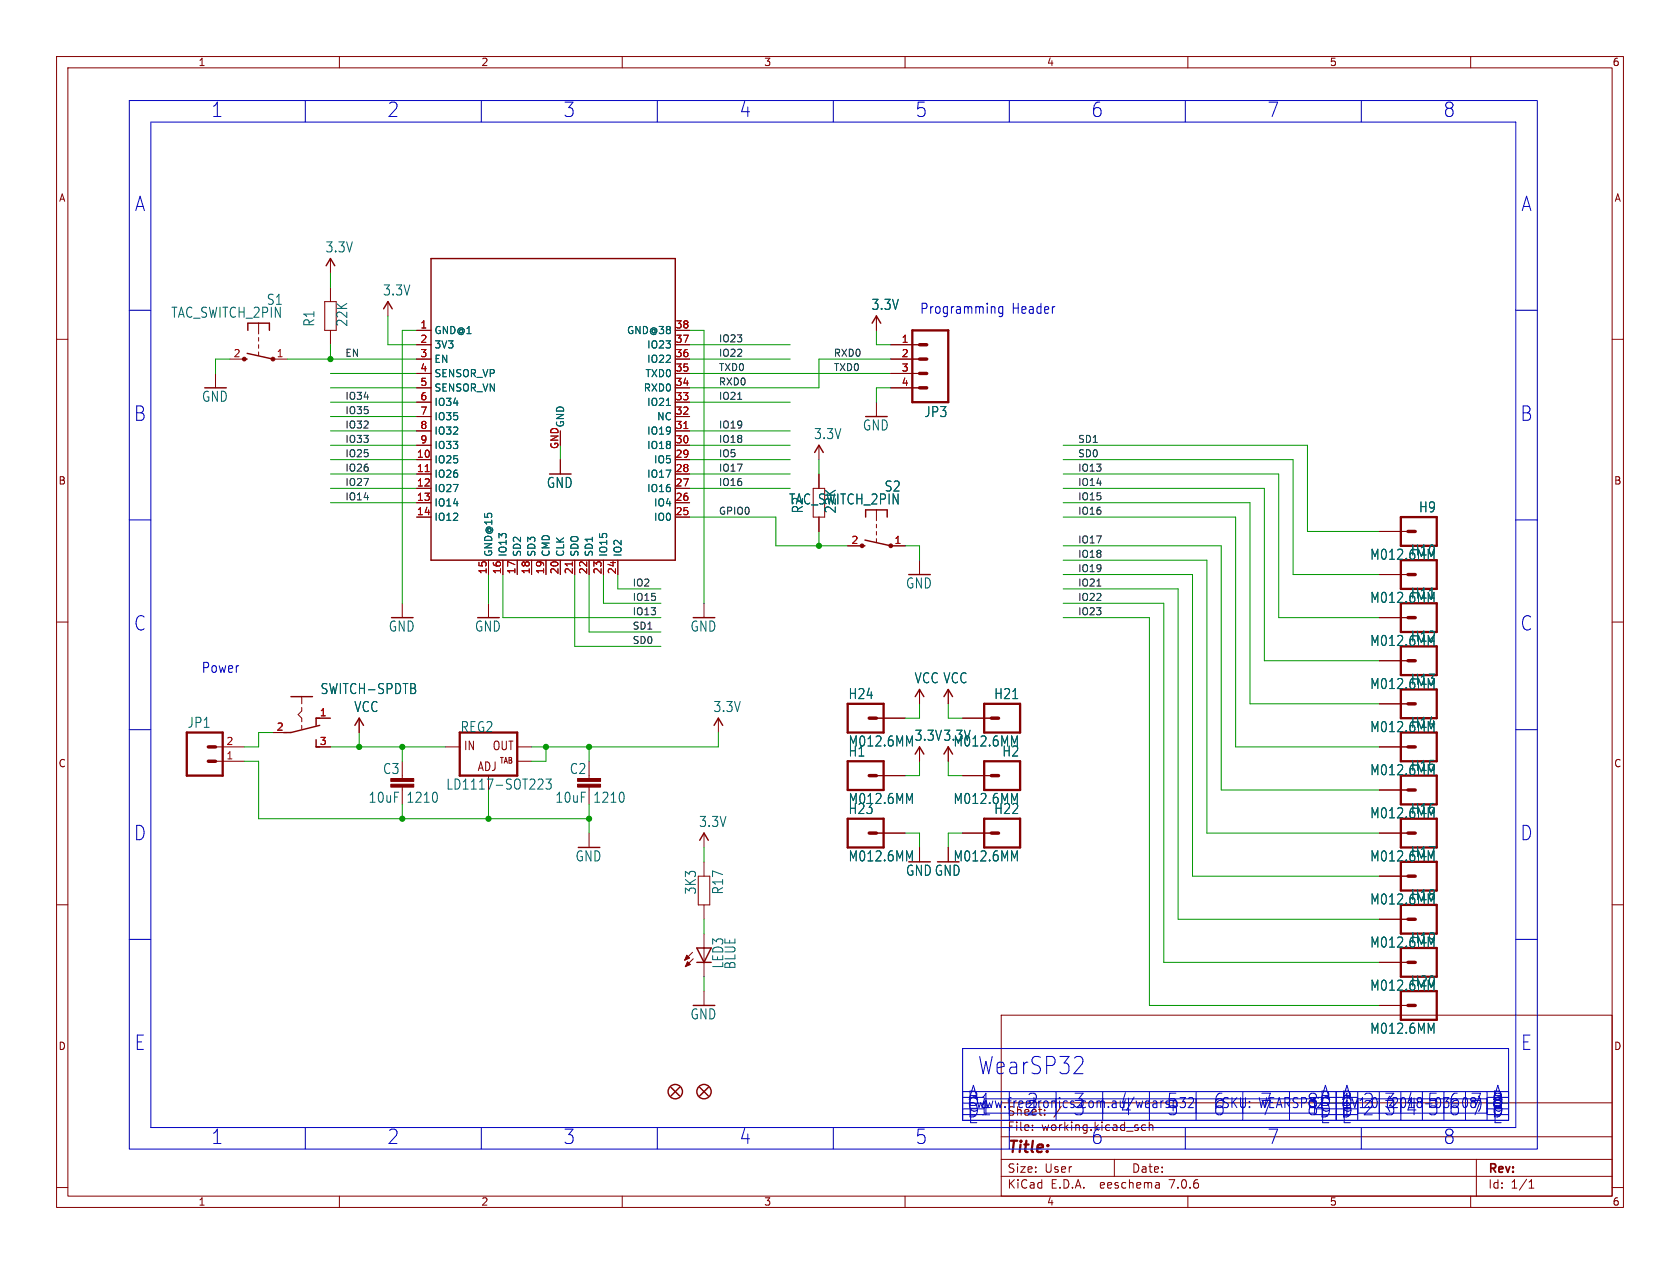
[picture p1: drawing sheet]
<svg xmlns="http://www.w3.org/2000/svg" width="297mm" height="224mm" viewBox="0 0 297 224" stroke-linecap="round" stroke-linejoin="round" font-family="sans-serif">
<g fill="none" stroke="#840000" stroke-width=".18">
<path d="M10 10h277v203.5h-277zM12 12h273v199.5h-273zM60 10v2M110 10v2M160 10v2M210 10v2M260 10v2M10 60h2M45.7 57.1v2M45.7 59.7v.6M57.4 53.3h2v5.1h-2zM58.4 45.7v2.6"/>
<path d="M58.4 50.8v2.5M58.4 58.4v2.6M68.6 53.3v2.6M73.7 58.4h2.5M119.4 58.4h2.5M154.9 55.9v2.5M285 60h2M38.1 66v2.6M40.6 63.5h2.6M45.7 61v.6M45.7 62.2v.7M48.3 63.5h2.5"/>
<path d="M73.7 63.5h2.5M73.7 61h2.5M73.7 66h2.5M73.7 68.6h2.5M73.7 78.7h2.5M73.7 76.2h2.5M73.7 73.7h2.5M73.7 71.1h2.5M119.4 63.5h2.5M119.4 61h2.5M119.4 66h2.5M119.4 68.6h2.5"/>
<path d="M119.4 78.7h2.5M119.4 76.2h2.5M119.4 73.7h2.5M119.4 71.1h2.5M144.8 78.7v2.6M154.9 71.1v2.6M157.5 63.5h5.1M157.5 61h5.1M157.5 66h5.1M157.5 68.6h5.1M73.7 81.3h2.5M73.7 83.8h2.5"/>
<path d="M73.7 86.4h2.5M73.7 88.9h2.5M73.7 91.4h2.5M86.4 99.1v2.5M88.9 99.1v2.5M91.4 99.1v2.5M94 99.1v2.5M96.5 99.1v2.5M99.1 81.3v2.5M99.1 99.1v2.5M101.6 99.1v2.5M104.1 99.1v2.5"/>
<path d="M106.7 99.1v2.5M109.2 99.1v2.5M119.4 81.3h2.5M119.4 83.8h2.5M119.4 86.4h2.5M119.4 88.9h2.5M119.4 91.4h2.5M143.8 86.4h2v5h-2zM144.8 83.8v2.6M144.8 91.4v2.6M149.9 96.5h2.5M154.9 90.2v1.9"/>
<path d="M154.9 92.7v.6M154.9 94v.6M154.9 95.2v.7M157.5 96.5h2.5M162.6 99.1v2.5M243.8 94h5.1M10 110h2M71.1 106.7v2.5M86.4 106.7v2.5M124.5 106.7v2.5M243.8 101.6h5.1M243.8 109.2h5.1"/>
<path d="M243.8 116.8h5.1M285 110h2M38.1 134.6h5.1M38.1 132.1h5.1M48.3 129.5h2.5M53.3 123.2v1.3M53.3 125.1v.6l-.6 .7 .6 .6v.6M53.3 128.3v.6M55.9 127h2.5M55.9 132.1h2.5M63.5 127v2.5M71.1 134.6v3.1"/>
<path d="M71.1 139.2v3M78.7 132.1h2.6M91.4 134.6h2.6M91.4 132.1h2.6M104.1 134.6v3.1M104.1 139.2v3M127 127v2.5M154.9 137.2h5.1M154.9 127h5.1M162.6 121.9v2.6M162.6 132.1v2.5M167.6 121.9v2.6"/>
<path d="M167.6 132.1v2.5M170.2 137.2h5.1M170.2 127h5.1M243.8 132.1h5.1M243.8 124.5h5.1M243.8 139.7h5.1M10 160h2M104.1 147.3v2.6M123.4 154.9h2.1v5.1h-2.1zM124.5 147.3v2.6M124.5 152.4v2.5M154.9 147.3h5.1"/>
<path d="M162.6 149.9v2.5M167.6 149.9v2.5M170.2 147.3h5.1M243.8 154.9h5.1M243.8 147.3h5.1M285 160h2M122.4 168.4l-1.4 1.4M122.6 169.5l-1.4 1.4M124.5 160v2.6M124.5 165.1v7.6M124.5 175.3v2.5M177 179.5h108v32h-108z"/>
<path d="M243.8 177.8h5.1M243.8 162.6h5.1M243.8 170.2h5.1M177 195h108M182.5 199.8v.1M182.5 199v.1M187.6 195.6l-1.3 2M202.5 199l-.4-.1-.3 .3v.4l.2 .2h.5M203.2 199l.2-.1 .3 .1 .1 .9M203.2 198.4v1.5M10 210h2M60 211.5v2"/>
<path d="M110 211.5v2M160 211.5v2M177 208h108M177 205h108M177 201h108M197 205v3M204.9 209.2l.1 .9M205 210l-.2 .1M205 209.5h-.2M210 211.5v2M260 211.5v2M261 205v6.5"/>
<path d="M270.3 210.1h.9M270.3 209l.4-.4v1.5M285 210h2"/>
</g>
<g fill="none" stroke="#840000" stroke-width=".41">
<path d="M161.3 58.4h6.3v12.7h-6.3zM247.6 91.4h6.4v5.1h-6.4zM247.6 99.1h6.4v5h-6.4zM247.6 106.7h6.4v5.1h-6.4zM247.6 114.3h6.4v5.1h-6.4zM33 129.5h6.4v7.7h-6.4zM81.3 129.5h10.1v7.7h-10.1zM149.9 124.5h6.3v5h-6.3zM149.9 134.6h6.3v5.1h-6.3zM174 134.6h6.3v5.1h-6.3zM174 124.5h6.3v5h-6.3zM247.6 129.5h6.4v5.1h-6.4z"/>
<path d="M247.6 137.2h6.4v5h-6.4zM247.6 121.9h6.4v5.1h-6.4zM149.9 144.8h6.3v5.1h-6.3zM174 144.8h6.3v5.1h-6.3zM247.6 144.8h6.4v5.1h-6.4zM247.6 152.4h6.4v5.1h-6.4zM247.6 160h6.4v5.1h-6.4zM247.6 167.6h6.4v5.1h-6.4zM247.6 175.3h6.4v5h-6.4z"/>
</g>
<g fill="none" stroke="#840000" stroke-width=".61">
<path d="M162.6 61h1.2M162.6 63.5h1.2M162.6 66h1.2M162.6 68.6h1.2M248.9 94h1.3M248.9 101.6h1.3M248.9 109.2h1.3M248.9 116.8h1.3M36.8 134.6h1.3M36.8 132.1h1.3M153.7 137.2h1.2M153.7 127h1.2"/>
<path d="M175.3 137.2h1.2M175.3 127h1.2M248.9 132.1h1.3M248.9 124.5h1.3M248.9 139.7h1.3M153.7 147.3h1.2M175.3 147.3h1.2M248.9 147.3h1.3M248.9 154.9h1.3M248.9 177.8h1.3M248.9 162.6h1.3M248.9 170.2h1.3"/>
</g>
<path d="M117.8 71.7h.7M73.3 121.8l.2 .3-.2 .5M73.3 121v.6M95.4 137.8h.5l.1 .5-.1 .2-.8 1h.9M96.5 137.8h.9l-.5 .6a.41 .41 0 0 1 .5 .4l-.1 .7h-.6l-.2-.1M161.3 130.1l-.5 1.3M179.3 131.4l.5-1.3v1.8M160.8 141.6l.5-1.3v1.8M160.8 151.7l.5-1.2v1.7M179.3 151.7l.5-1.2v1.7M179.3 141.6l.5-1.3v1.8M253 182.2l.5-1.3v1.8" fill="none" stroke="#006464" stroke-width=".18"/>
<g fill="none" stroke="#840000" stroke-width=".25">
<path d="M43.8 57.1v1.3M47.6 57.1v1.3M57.7 47l.7-1.3 .8 1.3M67.8 54.6l.8-1.3 .7 1.3M76.2 45.7h43.2v53.4h-43.2zM154.2 57.1l.7-1.2 .8 1.2M43.2 63.5h.5M43.7 62.5l4.6 1M144 80l.8-1.3 .7 1.3M152.4 96.5h.5M152.9 95.5l4.6 1M153 90.2v1.2"/>
<path d="M156.8 90.2v1.2M51.4 123.2h3.8M55.9 130.8v1.3h.6M56.5 127h-.6v1.3M56.5 128.3l-5.1 1.2h-1.2M62.7 128.3l.8-1.3 .8 1.3M126.2 128.3l.8-1.3 .8 1.3M161.8 123.2l.8-1.3 .7 1.3M161.8 133.3l.8-1.2 .7 1.2M166.9 123.2l.7-1.3 .8 1.3M166.9 133.3l.7-1.2 .8 1.2M123.7 148.6l.8-1.3 .7 1.3"/>
<path d="M123.2 170.2h2.5M123.2 167.6h2.5l-1.2 2.6zM118.6 192.3l1.5 1.5M120.1 192.3l-1.5 1.5M123.7 192.3l1.5 1.5M125.2 192.3l-1.5 1.5"/>
<circle cx="119.4" cy="193" r="1.27"/>
<circle cx="124.5" cy="193" r="1.27"/>
</g>
<g fill="#840000" stroke="#840000" stroke-width=".18">
<path d="M121.4 168.9l.5 .5-.9 .4z"/>
<path d="M121.5 170.1l.5 .5-.8 .3z"/>
<path d="M69.1 138.7h4.1v.5h-4.1z"/>
<path d="M69.1 137.7h4.1v.5h-4.1z"/>
<path d="M102.1 138.7h4.1v.5h-4.1z"/>
<path d="M102.1 137.7h4.1v.5h-4.1z"/>
<circle cx="48.3" cy="63.5" r=".33"/>
<circle cx="43.2" cy="63.5" r=".33"/>
<circle cx="157.5" cy="96.5" r=".33"/>
<circle cx="152.4" cy="96.5" r=".33"/>
</g>
<path d="M120.9 75.8h.7M75.2 83.4h.7M101.2 99.4v.7" fill="none" stroke="#a90000" stroke-width=".18"/>
<path d="M130.4 70.6h.7M193.9 103.6h.7" fill="none" stroke="#0f0f0f" stroke-width=".18"/>
<g fill="none" stroke="#0000c2" stroke-width=".18">
<path d="M22.9 17.8h248.9v185.4h-248.9zM54 17.8v3.8M85.1 17.8v3.8M116.2 17.8v3.8M147.3 17.8v3.8M178.4 17.8v3.8M209.5 17.8v3.8M240.7 17.8v3.8M26.7 21.6h241.3v177.8h-241.3zM22.9 54.9h3.8M177.3 54.2v1.5a.4 .4 0 0 1-.7 .2M177.3 54.3l-.5-.1-.2 .4v.5l.1 .2h.6"/>
<path d="M268 54.9h3.8M22.9 91.9h3.8M268 91.9h3.8M22.9 129h3.8M268 129h3.8M22.9 166.1h3.8M268 166.1h3.8M54 199.4v3.8M85.1 199.4v3.8M116.2 199.4v3.8M147.3 199.4v3.8M170.2 185.4h96.5v12.7h-96.5z"/>
<path d="M170.2 193h66v5.1h-66zM174 194.3h58.4M174 196.8h58.4M178.4 193v5.1M178.4 199.4v3.8M186.7 193v5.1M194.9 193v5.1M203.2 193v5.1M207.9 193.3h-1.1l-.1 1.2M208.6 194.1h1l-.5 .7 .4 .1 .1 .6-.3 .4h-.5M209.5 199.4v3.8M210.1 194.3l.2-.2h.4l.2 .2 .1 .3-.1 .3-.8 1h.9"/>
<path d="M211.5 193v5.1M219.7 193v5.1M228 193v5.1M236.2 193h30.5v5.1h-30.5zM240 194.3h22.9M240 196.8h22.9M240.7 199.4v3.8M243.8 193v3.8M245 193.3h1.4l-.8 1M247.6 194.3v3.8"/>
</g>
<g fill="none" stroke="#009600" stroke-width=".18">
<path d="M58.4 48.3v2.5M68.6 55.9v5.1h5.1M73.7 58.4h-2.6v48.3M121.9 58.4h2.6v48.3M154.9 58.4v2.6h2.6M40.6 63.5h-2.5v2.5M50.8 63.5h22.9M58.4 78.7h15.3M58.4 68.6h15.3M58.4 66h15.3M58.4 71.1h15.3M58.4 76.2h15.3"/>
<path d="M58.4 73.7h15.3M58.4 61v2.5M99.1 78.7v2.6M121.9 63.5h17.8M121.9 78.7h17.8M121.9 61h17.8M121.9 66h35.6M121.9 71.1h17.8M121.9 76.2h17.8M157.5 63.5h-12.7v5.1h-22.9M157.5 68.6h-2.6v2.5M188 78.7h43.1v15.3h12.7"/>
<path d="M58.4 86.4h15.3M58.4 81.3h15.3M58.4 83.8h15.3M58.4 88.9h15.3M121.9 86.4h17.8M121.9 81.3h17.8M121.9 83.8h17.8M121.9 91.4h15.3v5.1h12.7M144.8 81.3v2.5M144.8 94v2.5M160 96.5h2.6v2.6M188 91.4h30.4v40.7h25.4"/>
<path d="M188 86.4h35.5v30.4h20.3M188 81.3h40.6v20.3h15.2M188 83.8h38.1v25.4h17.7M188 96.5h27.9v43.2h27.9M188 99.1h25.4v48.2h30.4M188 88.9h33v35.6h22.8M86.4 101.6v5.1M88.9 101.6v7.6h27.9M101.6 101.6v12.7h15.2M104.1 101.6v10.2h12.7M106.7 101.6v5.1h10.1M109.2 101.6v2.5h7.6"/>
<path d="M188 101.6h22.8v53.3h33M188 106.7h17.7v63.5h38.1M188 104.1h20.3v58.5h35.5M188 109.2h15.2v68.6h40.6M43.2 134.6h2.5v10.2h58.4M48.3 129.5h-2.6v2.6h-2.5M58.4 132.1h20.3M63.5 129.5v2.6M71.1 132.1v2.5M86.4 139.7v5.1M96.5 132.1v2.5h-2.5M104.1 132.1v2.5"/>
<path d="M127 129.5v2.6h-33M162.6 124.5v2.5h-2.6M162.6 134.6v2.6h-2.6M167.6 134.6v2.6h2.6M167.6 124.5v2.5h2.6M71.1 142.2v2.6M104.1 142.2v5.1M124.5 149.9v2.5M160 147.3h2.6v2.6M170.2 147.3h-2.6v2.6M124.5 162.6v2.5M124.5 172.7v2.6"/>
</g>
<g fill="#009600" stroke="#009600" stroke-width=".18">
<circle cx="58.4" cy="63.5" r=".46"/>
<circle cx="144.8" cy="96.5" r=".46"/>
<circle cx="104.1" cy="144.8" r=".46"/>
<circle cx="86.4" cy="144.8" r=".46"/>
<circle cx="71.1" cy="144.8" r=".46"/>
<circle cx="104.1" cy="132.1" r=".46"/>
<circle cx="96.5" cy="132.1" r=".46"/>
<circle cx="71.1" cy="132.1" r=".46"/>
<circle cx="63.5" cy="132.1" r=".46"/>
</g>
<text font-size="4.2" fill="#0000c2" x="172.7" y="190.3">WearSP32</text>
<g font-size="3.5" fill="#0000c2">
<text x="37.3" y="20.9">1</text>
<text x="68.4" y="20.9">2</text>
<text x="99.6" y="20.9">3</text>
<text x="130.7" y="20.9">4</text>
<text x="161.8" y="20.9">5</text>
<text x="192.9" y="20.9">6</text>
<text x="224" y="20.9">7</text>
<text x="255.1" y="20.9">8</text>
<text x="23.8" y="37.6">A</text>
<text x="268.9" y="37.6">A</text>
<text x="23.6" y="74.7">B</text>
<text x="268.7" y="74.7">B</text>
<text x="23.6" y="111.7">C</text>
<text x="268.7" y="111.7">C</text>
<text x="23.6" y="148.8">D</text>
<text x="268.7" y="148.8">D</text>
<text x="23.7" y="185.9">E</text>
<text x="268.8" y="185.9">E</text>
<text x="170.9" y="195.8">B</text>
<text x="170.9" y="197.8">D1</text>
<text x="171.1" y="194.8">A</text>
<text x="181.5" y="197.5">2</text>
<text x="181.5" y="196.2">2</text>
<text x="189.7" y="197.5">3</text>
<text x="189.7" y="196.2">3</text>
<text x="198" y="196.2">4</text>
<text x="206.2" y="197.5">5</text>
<text x="214.5" y="196.2">6</text>
<text x="222.7" y="196.2">7</text>
<text x="231" y="196.2">8</text>
<text x="233.2" y="195.8">B</text>
<text x="233.2" y="197.8">D</text>
<text x="233.3" y="194.8">A</text>
<text x="237" y="195.8">B</text>
<text x="237" y="197.8">D</text>
<text x="237" y="197.5">1</text>
<text x="237" y="196.2">1</text>
<text x="237.1" y="194.8">A</text>
<text x="240.8" y="196.2">2</text>
<text x="240.8" y="197.5">2</text>
<text x="244.7" y="197.5">3</text>
<text x="248.5" y="196.2">4</text>
<text x="252.3" y="197.5">5</text>
<text x="252.3" y="196.2">5</text>
<text x="256.1" y="197.5">6</text>
<text x="256.1" y="196.2">6</text>
<text x="259.9" y="196.2">7</text>
<text x="259.9" y="197.5">7</text>
<text x="263.7" y="195.8">B</text>
<text x="263.7" y="197.8">D</text>
<text x="263.7" y="196.2">8</text>
<text x="263.8" y="194.8">A</text>
<text x="37.3" y="202.5">1</text>
<text x="68.4" y="202.5">2</text>
<text x="99.6" y="202.5">3</text>
<text x="130.7" y="202.5">4</text>
<text x="161.8" y="202.5">5</text>
<text x="171.1" y="198.9">E</text>
<text x="192.9" y="202.5">6</text>
<text x="224" y="202.5">7</text>
<text x="255.1" y="202.5">8</text>
<text x="263.8" y="198.9">E</text>
</g>
<text font-size="2.8" fill="#840000" x="178" y="204.4">Title:</text>
<g font-size="2.5" fill="#006464">
<text x="57.5" y="44.8">3.3V</text>
<text x="67.6" y="52.5">3.3V</text>
<text x="30.2" y="56.4">TAC_SWITCH_2PIN</text>
<text x="47.1" y="54.1">S1</text>
<text x="55.8" y="57.9" transform="rotate(-90 55.8 57.9)">R1</text>
<text x="61.6" y="57.9" transform="rotate(-90 61.6 57.9)">22K</text>
<text x="154" y="55">3.3V</text>
<text x="35.6" y="71.3">GND</text>
<text x="143.8" y="77.9">3.3V</text>
<text x="152.5" y="76.3">GND</text>
<text x="163.3" y="74">JP3</text>
<text x="96.6" y="86.5">GND</text>
<text x="139.4" y="89.4">TAC_SWITCH_2PIN</text>
<text x="156.3" y="87.1">S2</text>
<text x="142.2" y="90.9" transform="rotate(-90 142.2 90.9)">R2</text>
<text x="148" y="90.9" transform="rotate(-90 148 90.9)">22K</text>
<text x="250.8" y="90.8">H9</text>
<text x="242.1" y="99.2">M012.6MM</text>
<text x="249.3" y="98.4">H10</text>
<text x="160.1" y="104.3">GND</text>
<text x="242.1" y="106.8">M012.6MM</text>
<text x="249.3" y="106.1">H11</text>
<text x="68.6" y="111.9">GND</text>
<text x="83.9" y="111.9">GND</text>
<text x="122" y="111.9">GND</text>
<text x="249.3" y="113.7">H12</text>
<text x="242.1" y="114.4">M012.6MM</text>
<text x="56.6" y="123">SWITCH-SPDTB</text>
<text x="149.9" y="123.8">H24</text>
<text x="161.6" y="121">VCC VCC</text>
<text x="175.7" y="123.8">H21</text>
<text x="242.1" y="122.1">M012.6MM</text>
<text x="249.3" y="121.3">H13</text>
<text x="33.1" y="128.9">JP1</text>
<text x="62.5" y="126.1">VCC</text>
<text x="81.3" y="129.7">REG2</text>
<text x="126" y="126.1">3.3V</text>
<text x="161.6" y="131.2">3.3V 3.3V</text>
<text x="242.1" y="129.7">M012.6MM</text>
<text x="249.3" y="128.9">H14</text>
<text x="67.6" y="137.1">C3</text>
<text x="100.6" y="137.1">C2</text>
<text x="149.9" y="134">H1</text>
<text x="149.9" y="132.2">M012.6MM</text>
<text x="168.5" y="132.2">M012.6MM</text>
<text x="177.1" y="134">H2</text>
<text x="242.1" y="137.3">M012.6MM</text>
<text x="249.3" y="136.5">H15</text>
<text x="65.1" y="142.2">10uF</text>
<text x="71.9" y="142.2">1210</text>
<text x="78.8" y="139.8">LD1117-SOT223</text>
<text x="98.1" y="142.2">10uF</text>
<text x="104.9" y="142.2">1210</text>
<text x="149.9" y="142.4">M012.6MM</text>
<text x="168.5" y="142.4">M012.6MM</text>
<text x="123.5" y="146.4">3.3V</text>
<text x="149.9" y="144.2">H23</text>
<text x="175.7" y="144.2">H22</text>
<text x="242.1" y="144.9">M012.6MM</text>
<text x="249.3" y="144.2">H16</text>
<text x="101.7" y="152.5">GND</text>
<text x="149.9" y="152.5">M012.6MM</text>
<text x="160.1" y="155.1">GNDGND</text>
<text x="168.5" y="152.5">M012.6MM</text>
<text x="242.1" y="152.5">M012.6MM</text>
<text x="249.3" y="151.8">H17</text>
<text x="123.2" y="158.3" transform="rotate(-90 123.2 158.3)">3K3</text>
<text x="128" y="158.3" transform="rotate(-90 128 158.3)">R17</text>
<text x="242.1" y="160.2">M012.6MM</text>
<text x="249.3" y="159.4">H18</text>
<text x="242.1" y="167.8">M012.6MM</text>
<text x="249.3" y="167">H19</text>
<text x="128.1" y="171.4" transform="rotate(-90 128.1 171.4)">LED3</text>
<text x="130.2" y="171.5" transform="rotate(-90 130.2 171.5)">BLUE</text>
<text x="242.1" y="175.4">M012.6MM</text>
<text x="249.3" y="174.6">H20</text>
<text x="122" y="180.5">GND</text>
<text x="242.1" y="183">M012.6MM</text>
</g>
<g font-size="2.5" fill="#0000c2">
<text x="162.6" y="55.6">Programming</text>
<text x="178.8" y="55.6">Header</text>
<text x="35.6" y="119.1">Power</text>
<text x="172.5" y="196.1">www.freetronics.com.au/wearsp32</text>
<text x="215.9" y="196.1">SKU: WEARSP32</text>
</g>
<g font-size="2.1" fill="#840000">
<text x="81.9" y="132.9">IN</text>
<text x="84.3" y="136.6">ADJ</text>
<text x="87" y="132.9">OUT</text>
<text x="178" y="200.2">File:</text>
<text x="184.1" y="200.2">working.kicad_sch</text>
<text x="178" y="207.6">Size:</text>
<text x="184.7" y="207.6">User</text>
<text x="200" y="207.6">Date:</text>
<text x="263" y="207.8">Rev:</text>
<text x="178" y="210.4">KiCad</text>
<text x="185.7" y="210.4">E.D.A.</text>
<text x="194.6" y="210.4">eeschema</text>
<text x="207" y="210.4">7.0.6</text>
<text x="263" y="210.4">Id:</text>
<text x="267.1" y="210.4">1/1</text>
</g>
<text font-size="2.1" fill="#0000c2" x="178" y="197.5">Sheet:</text>
<g font-size="1.8" fill="#840000">
<text x="35" y="11.9">1</text>
<text x="85" y="11.9">2</text>
<text x="135" y="11.9">3</text>
<text x="185" y="11.9">4</text>
<text x="235" y="11.9">5</text>
<text x="285" y="11.9">6</text>
<text x="10.3" y="35.9">A</text>
<text x="285.3" y="35.9">A</text>
<text x="10.3" y="85.9">B</text>
<text x="285.3" y="85.9">B</text>
<text x="10.3" y="135.9">C</text>
<text x="285.3" y="135.9">C</text>
<text x="10.3" y="185.9">D</text>
<text x="285.3" y="185.9">D</text>
<text x="35" y="213.4">1</text>
<text x="85" y="213.4">2</text>
<text x="135" y="213.4">3</text>
<text x="185" y="213.4">4</text>
<text x="235" y="213.4">5</text>
<text x="285" y="213.4">6</text>
</g>
<g font-size="1.8" fill="#a90000">
<text x="74.2" y="58.2">1</text>
<text x="119.3" y="58.2">38</text>
<text x="41.2" y="63.2">2</text>
<text x="48.8" y="63.2">1</text>
<text x="74.2" y="60.7">2</text>
<text x="74.2" y="63.2">3</text>
<text x="74.2" y="65.8">4</text>
<text x="119.3" y="65.8">35</text>
<text x="119.3" y="63.2">36</text>
<text x="119.3" y="60.7">37</text>
<text x="159.3" y="60.7">1</text>
<text x="159.3" y="63.2">2</text>
<text x="159.3" y="65.8">3</text>
<text x="74.2" y="68.3">5</text>
<text x="74.2" y="70.9">6</text>
<text x="119.3" y="70.9">33</text>
<text x="119.3" y="68.3">34</text>
<text x="159.3" y="68.3">4</text>
<text x="74.2" y="73.4">7</text>
<text x="74.2" y="75.9">8</text>
<text x="119.3" y="75.9">31</text>
<text x="119.3" y="73.4">32</text>
<text x="73.6" y="81">10</text>
<text x="73.6" y="83.6">11</text>
<text x="74.2" y="78.5">9</text>
<text x="98.8" y="79.5" transform="rotate(-90 98.8 79.5)">GND</text>
<text x="119.3" y="83.6">28</text>
<text x="119.3" y="81">29</text>
<text x="119.3" y="78.5">30</text>
<text x="73.6" y="86.1">12</text>
<text x="73.6" y="88.6">13</text>
<text x="119.3" y="88.6">26</text>
<text x="119.3" y="86.1">27</text>
<text x="73.6" y="91.2">14</text>
<text x="119.3" y="91.2">25</text>
<text x="86.1" y="101.6" transform="rotate(-90 86.1 101.6)">15</text>
<text x="88.6" y="101.6" transform="rotate(-90 88.6 101.6)">16</text>
<text x="91.2" y="101.6" transform="rotate(-90 91.2 101.6)">17</text>
<text x="93.7" y="101.6" transform="rotate(-90 93.7 101.6)">18</text>
<text x="96.3" y="101.6" transform="rotate(-90 96.3 101.6)">19</text>
<text x="98.8" y="101.6" transform="rotate(-90 98.8 101.6)">20</text>
<text x="101.3" y="101.6" transform="rotate(-90 101.3 101.6)">21</text>
<text x="103.9" y="101.6" transform="rotate(-90 103.9 101.6)">22</text>
<text x="106.4" y="101.6" transform="rotate(-90 106.4 101.6)">23</text>
<text x="109" y="101.6" transform="rotate(-90 109 101.6)">24</text>
<text x="150.4" y="96.3">2</text>
<text x="158" y="96.3">1</text>
<text x="39.9" y="131.8">2</text>
<text x="48.8" y="129.3">2</text>
<text x="56.4" y="126.7">1</text>
<text x="56.4" y="131.8">3</text>
<text x="39.9" y="134.4">1</text>
</g>
<g font-size="1.8" fill="#006464">
<text x="76.7" y="59.3">GND@1</text>
<text x="110.7" y="59.3">GND@38</text>
<text x="76.7" y="61.8">3V3</text>
<text x="76.7" y="64.4">EN</text>
<text x="114.3" y="64.4">IO22</text>
<text x="114.3" y="61.8">IO23</text>
<text x="76.7" y="66.9">SENSOR_VP</text>
<text x="76.7" y="69.4">SENSOR_VN</text>
<text x="76.7" y="72">IO34</text>
<text x="113.7" y="69.4">RXD0</text>
<text x="114" y="66.9">TXD0</text>
<text x="114.3" y="72">IO21</text>
<text x="76.7" y="74.5">IO35</text>
<text x="76.7" y="77.1">IO32</text>
<text x="99.9" y="75.7" transform="rotate(-90 99.9 75.7)">GND</text>
<text x="114.3" y="77.1">IO19</text>
<text x="116.1" y="74.5">NC</text>
<text x="76.7" y="82.1">IO25</text>
<text x="76.7" y="79.6">IO33</text>
<text x="114.3" y="79.6">IO18</text>
<text x="115.5" y="82.1">IO5</text>
<text x="76.7" y="84.7">IO26</text>
<text x="76.7" y="87.2">IO27</text>
<text x="76.7" y="89.8">IO14</text>
<text x="114.3" y="87.2">IO16</text>
<text x="114.3" y="84.7">IO17</text>
<text x="115.5" y="89.8">IO4</text>
<text x="76.7" y="92.3">IO12</text>
<text x="115.5" y="92.3">IO0</text>
<text x="87.2" y="98.6" transform="rotate(-90 87.2 98.6)">GND@15</text>
<text x="89.8" y="98.6" transform="rotate(-90 89.8 98.6)">IO13</text>
<text x="92.3" y="98.6" transform="rotate(-90 92.3 98.6)">SD2</text>
<text x="94.8" y="98.6" transform="rotate(-90 94.8 98.6)">SD3</text>
<text x="97.4" y="98.6" transform="rotate(-90 97.4 98.6)">CMD</text>
<text x="99.9" y="98.6" transform="rotate(-90 99.9 98.6)">CLK</text>
<text x="102.5" y="98.6" transform="rotate(-90 102.5 98.6)">SDO</text>
<text x="105" y="98.6" transform="rotate(-90 105 98.6)">SD1</text>
<text x="107.5" y="98.6" transform="rotate(-90 107.5 98.6)">IO15</text>
<text x="110.1" y="98.6" transform="rotate(-90 110.1 98.6)">IO2</text>
</g>
<g font-size="1.7" fill="#0f0f0f">
<text x="61" y="63.2">EN</text>
<text x="127" y="60.6">IO23</text>
<text x="127" y="63.2">IO22</text>
<text x="127" y="65.7">TXD0</text>
<text x="147.3" y="65.7">TXD0</text>
<text x="147.3" y="63.2">RXD0</text>
<text x="61" y="70.8">IO34</text>
<text x="127" y="68.2">RXD0</text>
<text x="127" y="70.8">IO21</text>
<text x="61" y="73.3">IO35</text>
<text x="61" y="75.9">IO32</text>
<text x="127" y="75.9">IO19</text>
<text x="61" y="78.4">IO33</text>
<text x="61" y="83.5">IO26</text>
<text x="61" y="80.9">IO25</text>
<text x="127" y="78.4">IO18</text>
<text x="127" y="80.9">IO5</text>
<text x="127" y="83.5">IO17</text>
<text x="190.5" y="78.4">SD1</text>
<text x="190.5" y="83.5">IO13</text>
<text x="190.5" y="80.9">SD0</text>
<text x="61" y="88.6">IO14</text>
<text x="61" y="86">IO27</text>
<text x="127" y="86">IO16</text>
<text x="190.5" y="86">IO14</text>
<text x="190.5" y="88.6">IO15</text>
<text x="127" y="91.1">GPIO0</text>
<text x="190.5" y="91.1">IO16</text>
<text x="190.5" y="96.2">IO17</text>
<text x="190.5" y="98.7">IO18</text>
<text x="190.5" y="101.3">IO19</text>
<text x="111.8" y="103.8">IO2</text>
<text x="111.8" y="106.3">IO15</text>
<text x="190.5" y="106.3">IO22</text>
<text x="190.5" y="103.8">IO21</text>
<text x="111.8" y="114">SD0</text>
<text x="111.8" y="111.4">SD1</text>
<text x="111.8" y="108.9">IO13</text>
<text x="190.5" y="108.9">IO23</text>
</g>
<text font-size="1.4" fill="#840000" x="88.2" y="135.2">TAB</text>
</svg>
